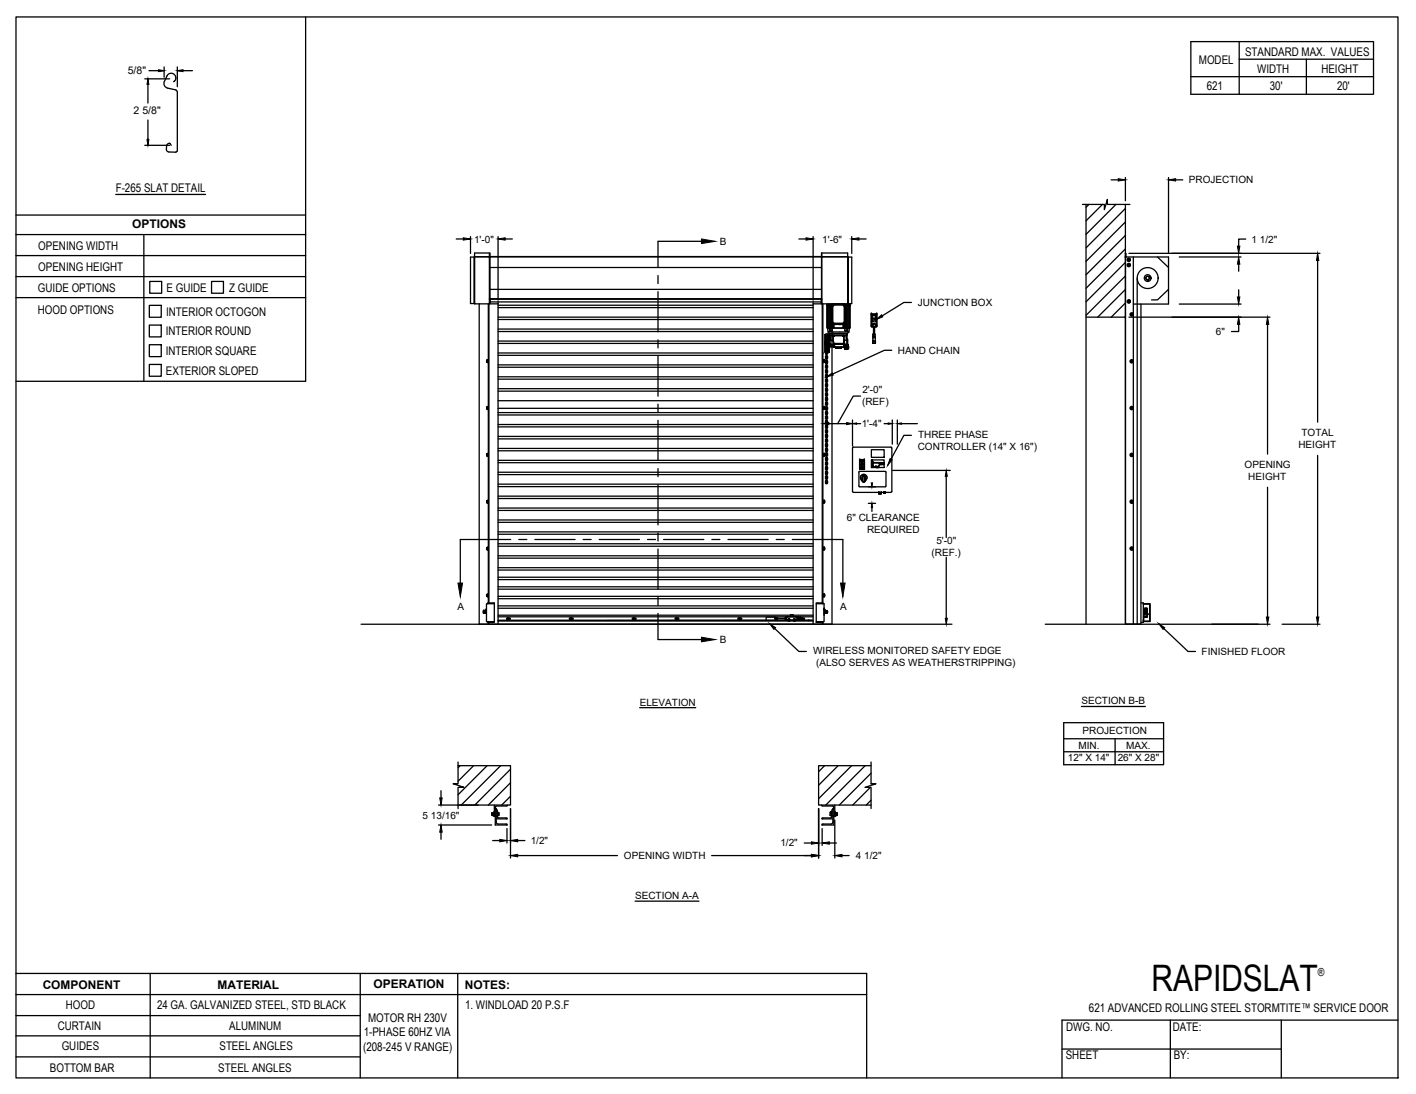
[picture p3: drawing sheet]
<svg xmlns="http://www.w3.org/2000/svg" width="279mm" height="216mm" viewBox="0 0 279 216" stroke-linecap="round" stroke-linejoin="round" font-family="sans-serif">
<!-- layer: MOTOR RH -->
<g fill="none" stroke="#000" stroke-width=".25">
<path d="M218.5 39.4h.1M93.6 50.7v9.2M93.6 50.7h68.5v8.9h-65.4M93.6 59.9l.1 .1M93.6 59.9l4.7 .1M93.6 50.7h.1M93.6 59.9v-10h3v10.1M93.6 50.7h-.8v9.2h.8M93.6 50.7h2.8M94.6 60v63.2M96.4 60v59M96.5 50.7h.1"/>
<path d="M96.5 60v59M96.6 59.1v.7M96.6 58.9h65.6M96.6 59.4h.1M96.6 59.2h.1M96.6 59.6h.1M96.7 50.7h-.3M96.7 59.1h65.4M96.7 49.9v10.1M96.7 50.6h65.4M96.7 52.8h65.4M96.7 57.1h65.4"/>
<path d="M98.3 59.6v63.6M160.4 60h1.8M160.4 59.6v63.6M162.1 59.6v.4M162.1 59.7h.1M162.1 49.9v.8h.3M162.1 59.3h.1M162.1 59.5h.1M162.1 59.2h.1M162.2 50.7v9.3h5.1M162.2 50.7v-.8h5.1l-.1 10.1M162.2 59.1v.7"/>
<path d="M162.2 50.7h.1M162.2 60v59M162.4 60v59.1M162.4 50.7h4.9M163.3 60v.2M163.6 60v.2h.2M163.8 60v.2h.3M164.2 60v63.2M164.2 60h.1M164.3 60l-.2 .2M164.3 60h2.3M164.3 60h.1"/>
<path d="M165.4 60h.1M166.1 60h.1M166.6 60l.2 .2-.1 3.6M166.7 60h.1M167.1 60v.2M167.2 50.7h-5.1M167.3 60h.1M167.3 60v.2h-.6M167.3 59.9h.1M167.3 59.9v-9.2v9.2M167.3 50.7h.8v9.2h-.8zM167.6 59.9v.3"/>
<path d="M213.6 40.3h4.3v1.1l.6-2v.9h4.4M214.3 40.3v82.9M214.9 40.3l-.6 .6M217.5 40.3l-3.2 3.3M220.2 40.3l-5.9 5.9M222 50.7l.1 .1M222 50h.1M222.1 50.7v.1M222.1 40.3v82.9M222.1 53.5h.1M222.1 50.8h.1M222.1 41.1l-7.8 7.8"/>
<path d="M222.1 43.8l-7.8 7.8M222.1 46.5l-7.8 7.7M222.1 49.1l-7.8 7.8M222.1 51.8l-7.8 7.8M222.1 54.5l-7.8 7.7M222.1 57.1l-5.5 5.5M222.1 59.8l-2.8 2.8M222.1 50v.7M222.1 50.7h.1M222.7 52.1l.2 .1zM222.7 52.5l.2-.1zM222.7 52.1l-.2 .1v.2l.2 .1"/>
<path d="M222.7 51.1l.2 .1zM222.7 51.5l.2-.1zM222.7 51.1l-.2 .1v.2l.2 .1M222.7 59.3l.2 .1zM222.7 59.7l.2-.1zM222.7 59.3l-.2 .1v.2l.2 .1M222.8 59.3l-.3 .1 .1 .3 .3-.1-.1-.3M222.8 51.1l-.3 .1 .1 .3 .3-.1-.1-.3M222.8 52.1l-.3 .1 .1 .3 .3-.1-.1-.3M222.8 59.3h.1M222.8 51.1h.1M222.9 52.2h.1"/>
<path d="M222.9 52.2v.2v-.1M222.9 52.4h.1M222.9 51.2h.1M222.9 51.2v.2v-.1M222.9 51.4h.1M222.9 59.4h.1M222.9 59.4v.2v-.1M222.9 59.6h.1M223.6 50.7v72.4M224.4 54.9v68.3M226.4 55.2l.2-.1v.2l-.2 .1zM226.8 54.8a.35 .35 0 0 0-.6-.1 .35 .35 0 0 0 .2 .5"/>
<path d="M226.8 54.9l-.2 .3a.37 .37 0 0 0 .1-.6 .37 .37 0 0 0-.6 .1 .37 .37 0 0 0 .3 .5M226.8 54.8h.1M226.8 54.8v.1M226.8 54.9h.1M228.4 50.7l2.2 2.1M230.6 57.1l-2.2 2.1h-1.2M96 71.4h.1M96.1 71.1l-.1 .3M96.1 71v.5M96.3 71.4l-.2 .1M96.3 71.1h-.2v.3M96.3 71v.1"/>
<path d="M96.3 71.4h.1M96.3 71.1v.3l-.2 .1M96.3 71.1l-.2-.1v.1M96.3 71.5h.1M96.4 71v.6M98.3 62.6h62.1M98.3 79.1h62.1M98.3 76.7h62.1M98.3 77.2h62.1M98.3 74.4h62.1M98.3 74.8h62.1M98.3 72h62.1"/>
<path d="M98.3 72.5h62.1M98.3 69.7h62.1M98.3 70.1h62.1M98.3 67.3h62.1M98.3 67.8h62.1M98.3 64.9h62.1M98.3 65.4h62.1M98.3 63.1h62.1M98.3 60.2h62.1M98.3 60.7h62.1M162.4 71h.1M162.4 71.5h.1"/>
<path d="M162.4 69.7h.1M162.4 71v.5M162.5 71.4l.2 .1h-.2zM162.5 71.1v.3M162.5 71h-.1M162.6 71h.1M162.7 71.4h.1M162.7 71.1h.1M162.7 71.1l-.1 .3M162.7 71.1l-.2-.1v.1h.1M162.7 71.1v.1M162.7 71l-.1 .5"/>
<path d="M162.8 67.5v2M162.8 67.3v.3M162.8 68v-.2v.4M162.8 66v3.5M162.8 69.5h.1M162.8 66l.1 3.4M162.8 66v1.8M162.9 69.4l-.1 .1M162.9 66.1l.1 .4M162.9 67.9l.1 .2M162.9 67l.1 .2M162.9 72.5l.1 .2"/>
<path d="M162.9 73.4l.1 .2M162.9 79.8l.2 .2 .2-.2M162.9 69.4h.1M162.9 69.5l.1 .4M162.9 71.3l.1 .5M162.9 78.6l.1 .5M163 69.3h.1M163 67.9v.1M163 67l.1 .6 .1-.6M163 72.5v.1M163 73.4v.1M163 79.8l.1 .7 .1-.7"/>
<path d="M163 71.3v.4M163 78.6v.4M163 69.6h.2M163 70.3v.4M163 69.4l.1 1v-1M163 68.5v.4M163 67.5v.4M163 66.6v.4M163 71.2v.1M163 72.1v.4M163 73.1v.3M163 74.4v-.4h.2l-.1 .4"/>
<path d="M163 74.9v.4M163 75.8v.4M163 76.7v.4M163 77.6v.4M163 78.5v.1M163 79.4v.4M163 68.4l-.1 .4 .1 .3M163 70.2l-.1 .5 .1 .2M163 69.3l-.1 .2M163 67.4l-.1 .5M163 66.5l-.1 .5M163 71.1l-.1 .2"/>
<path d="M163 72l-.1 .5M163 72.9l-.1 .5M163 73.9l-.1 .4 .1 .2M163 74.8l-.1 .4 .1 .2M163 75.7l-.1 .4 .1 .2M163 76.6l-.1 .5 .1 .2M163 77.5l-.1 .5 .1 .2M163 78.4l-.1 .2M163 79.3l-.1 .5M163 69.1h.1M163 69.1v.2M163 69.8h.1"/>
<path d="M163 67h.1M163 66.4h.1M163 71.6h.1M163 78.9h.1M163 79.8h.1M163 68.8l.2 .1-.1 .6zM163 67.9h.2l-.1 .7zM163 70.6l.2 .1-.1 .6zM163 72.5h.2l-.1 .7zM163 74.3l.2 .1-.1 .6zM163 75.2l.2 .1-.1 .6zM163 76.1l.2 .1-.1 .6z"/>
<path d="M163 77l.2 .1-.1 .6zM163 78h.2l-.1 .6zM163 66.5h.1M163 66.4l.1 .3 .1-.3M163 71.6l.1 .6 .1-.6M163 74l.1-.6 .1 .6M163 78.9l.1 .6 .1-.6M163.1 68.6v.2M163.1 66.7v.3M163.1 67.6v.3M163.1 68.4l.2 .2-.1 .5M163.1 70.2l.2 .2-.2 .5"/>
<path d="M163.1 69.3l.2 .4-.2 .2M163.1 67.4l.2 .5M163.1 66.5l.2 .5M163.1 71.1l.2 .2M163.1 72l.2 .5M163.1 72.9l.2 .5M163.1 73.9l.2 .2-.2 .4M163.1 74.8l.2 .2-.2 .4M163.1 75.7l.2 .2-.2 .4M163.1 76.6l.2 .2-.2 .5M163.1 77.5l.2 .2-.2 .5M163.1 78.4l.2 .2"/>
<path d="M163.1 79.3l.2 .5M163.1 70.3v.4M163.1 68.5v.4M163.1 67.5l.1 .4M163.1 66.6l.1 .4M163.1 71.2l.1 .1M163.1 72.1l.1 .4M163.1 73.1l.1 .3M163.1 74.9v.4M163.1 75.8v.4M163.1 76.7v.4M163.1 77.6v.4"/>
<path d="M163.1 78.5l.1 .1M163.1 79.4l.1 .4M163.2 66.5h-.1M163.2 60.3h.1M163.2 66.5h.1M163.2 69h.1M163.2 69.1h.1M163.2 67.9l-.1 .1M163.2 72.5l-.1 .1M163.2 73.4l-.1 .1M163.2 69.1v.2M163.2 71.3l-.1 .4"/>
<path d="M163.2 78.6l-.1 .4M163.3 64.8l.1 .7M163.3 67.9l-.2 .2M163.3 67l-.2 .2M163.3 72.5l-.2 .2M163.3 73.4l-.2 .2M163.3 60.2h.3M163.3 69.4h.1M163.3 66.1h.1M163.3 66.1l-.1 .4M163.3 71.3l-.2 .5M163.3 78.6l-.2 .5"/>
<path d="M163.3 60.2v4.6M163.3 68.1h.1M163.3 68.3h.1M163.3 69.2h.1M163.3 69.6h.2M163.3 60.3h.1M163.3 66.1v3.3M163.4 66.1v3.2M163.4 65.5h4.1M163.4 66.1v.2M163.4 66.1l.1 .2M163.4 66.2v1.6"/>
<path d="M163.4 67.8v1.5M163.4 68h.1M163.4 67.8h.1M163.4 65.5l.3 .3M163.4 67.6h.1M163.4 66.2v.1M163.4 69.3h.1M163.4 66.2h.1M163.4 66.6h.1M163.4 68.9h.1M163.4 68.1h.1M163.4 69.3l-.1 .1"/>
<path d="M163.4 66.2v.4M163.4 68.9v.4M163.4 66.3l-.1-.2v3.3M163.4 66.3h.1M163.4 66.3v3M163.4 69.2v.2M163.4 66.2v3M163.4 67.2v-.1v.2M163.4 68.5v.3v-.2M163.4 66.9v-.3v.3M163.4 68.8v.1M163.4 67.9v.1"/>
<path d="M163.4 68.6v.3M163.5 69.2l-.1 .2M163.5 69.2v.2h-.1M163.5 66.3h.1v2.9h-.1zM163.5 68.1v1.1M163.5 67.4l-.1-1.1 .1 2.9M163.5 65.9l.1 .4M163.5 65.9l-.7 .1M163.5 60.3v4.4M163.5 65.9l.1 .3M163.6 60.3v4.4M163.6 64.8h.5h-.3v.5h-.2z"/>
<path d="M163.6 69.2l-.1 .4M163.6 67.1h.1M163.6 68.4h.1M163.6 66.7l.1 .4M163.6 69.3l-.1 .3M163.7 68.4h.1M163.7 67.1v1.3M163.7 67.1h.1M163.7 67v1.5l.1-.3M163.7 68.5h.7M163.7 68.4l-.1 .3M163.7 65.8h3.5"/>
<path d="M163.7 65.8v.1h3.5v-.1M163.7 65.3v.1l.2-.1M163.7 68.3h.1M163.7 67.2h.1M163.7 65.3h.1M163.7 67.1l.1 .9M163.7 67.1l.7 .2-.5-.1M163.7 65.3h.3M163.8 60.3h-.6v4.4h.6M163.8 60.2v4.6h-.5M163.8 68v.2M163.8 68h.7"/>
<path d="M163.8 68.1h.1M163.8 65.9v1M163.8 68.2h.1M163.8 65.3v.1M163.8 68.1v.1M163.8 66.3h.5M163.8 60.3v4.4M163.9 68.1h.1M163.9 68l-.1 .1M163.9 68v.3M163.9 68.2l.6 .1M163.9 68.1v.1"/>
<path d="M163.9 68.2h.1M163.9 68.2v.1M163.9 68.2h-.2M163.9 68h-.1l.1 .1M163.9 68.3h.6M163.9 68v.2M163.9 68v.1M163.9 67.9l.6 .1M163.9 64.7h3.1M163.9 60.2v.1M163.9 66.2v.9h-.1M164 65.3h.1"/>
<path d="M164.1 60.3h.1M164.1 64.6h.1M164.1 60.3h-.3v4.4l.3-.1M164.1 63.8l.2 .2v.7h.1v-.7M164.1 60.2h.1M164.1 60.3v4.4l.2-.1M164.1 63.8h.1M164.1 63.9v.8M164.1 64.8l.2 .5h-.6M164.2 60.2l-.1 3.6M164.2 63.6l.1 .1zM164.2 60.1h2.5v3.8h-2.5z"/>
<path d="M164.3 66.3h.1M164.3 66.2v.1M164.3 66.3h.3M164.3 60.3l.2-.2h1.9l.2 .2M164.3 60.3v3.3l.2 .2M164.3 60.3l-.1 .1h.1M164.3 63.7l.2 .2-.1-.1M164.3 63.9l2.3 .1M164.3 60.3v.1M164.3 64.6h.1M164.4 66.3h.1M164.4 67.2l.1 .6"/>
<path d="M164.4 67.2h.1M164.4 66.3v.9M164.4 60.2l-.1 .1M164.4 60.1l.1 .1zM164.4 68.5h.1M164.5 68.5h.1M164.5 68.5h1.9M164.5 68h.1M164.5 67.8v.1M164.6 64.6h.1M164.5 68l.1 .2-.1 .1M164.5 67.9h.1"/>
<path d="M164.5 68.3l-.1 .2M164.5 60.2h1.9l.2 .2v3.2l-.2 .2h-1.9l-.2-.2v-3.2zM164.5 68.3h.1M164.5 63.9h1.9M164.5 60.1h1.9M164.5 66.3h.1M164.5 67.9v-.1h2v.1h-2M164.5 67.9a.25 .25 0 0 1 .2 .3 .25 .25 0 0 1-.2 .2v.1M164.5 67.9v.1M164.6 64v.7h1.7v-.7M164.6 66.3h-.1M164.6 64h.6"/>
<path d="M164.6 66.3h1.7M164.6 64h.1M164.6 66.2v.1M164.8 68.5l.1 .1M164.9 68.7h.1M164.9 68.7h1.1M164.9 68.7v-.2h1.1v.2M165.2 64h-.6M165.3 64h.8M165.3 64h.1M166 68.7h.1M166.1 68.5l-.1 .1"/>
<path d="M166.1 64h.1M166.3 66.3h.1M166.3 66.2v.1M166.3 66.3h.3M166.3 64.6h.2M166.3 66.3h.2M166.4 66.3h.1M166.4 68.5h.1M166.4 60.1l.1 .1M166.5 64v.7h.1v-.7M166.5 68.4l-.1 .1M166.5 67.9v.5"/>
<path d="M166.5 67.2l.1 .1v1h.3M166.5 67.3h.1M166.5 68.4h.1M166.5 67.8h.1M166.5 67.9h.1M166.5 67.8v-.5v.5M166.5 67.8l.1 .6M166.5 68.4v.2h.4M166.5 60.2l.1 .1M166.5 63.8h-.1M166.5 66.3v1.5M166.5 67.8v.8"/>
<path d="M166.5 66.3v.9M166.6 67.3v1.1M166.6 64.6l1.1 .1v-4.4h-.4v4.4M166.6 67.3h.1M166.6 68.3h.1M166.6 60.3v3.3l-.2 .2M166.6 68.2h.1M166.6 68.6l.1 .1M166.6 67.3v.6h.5M166.6 68.3v.1M166.6 60.3l.1 .1M166.6 63.6h.1l-.1 .1z"/>
<path d="M166.6 63.7l-.1 .1M166.6 63.9v.1M166.6 67.9v.1M166.6 68.2v.1M166.6 68.4h.1M166.6 66.3h-.1M166.6 66.2v.1M166.6 66.3h.5M166.6 68.2h.3M166.6 68.8h.1M166.7 68.6l.1 .2M166.7 68.7l.1-.1v.2z"/>
<path d="M166.7 68.7h.1M166.7 60.4v3.2M166.8 64.8h.5v.5h-.7zM166.8 61.4v.9M166.8 62.4v.5M166.8 60.5v.7zM166.8 63.1v.5zM166.8 68.8h.6M166.8 68.8h.1M166.8 60.3v.2M166.8 68.8h.5M166.8 63.8l-.2 .2"/>
<path d="M166.8 68.6h.1M166.8 62.2h.1M166.8 61.4v.8M166.8 64.6v.1M166.8 60.3h.3v4.4M166.8 61.2v.2M166.8 62.2v.2M166.8 62.8v.4M166.8 63.5v1.2M166.8 68.6h.3M166.9 68.8h.1M166.9 68v.4z"/>
<path d="M166.9 68.4v.3M166.9 68.4l.1 .2M166.9 68.8h.1h-.1M166.9 68.8h.2zM166.9 65.3h.1M166.9 68h.1M166.9 68.8h.2h-.2M166.9 65.3h.3M167 66.2l-.1 .1M167 68.8h.1M167 68.8h-.1M167 68v.3"/>
<path d="M167 68.3v.3M167 66.3v.8M167 68v.2M167 68.6h.1M167 68.3l.1 .2M167 68.2l-.1 .2M167 60.2v.1M167 68.2h.1M167 68.5v.1M167 68.5h.1M167 60.3v4.4M167.1 68.5l-.1 .1"/>
<path d="M167.1 68.5v.1M167.1 68.6h.1M167.1 68.8h.1M167.1 68.8h-.1h.1M167.1 68.8h-.2M167.1 67l-.1-.8h-3.1l-.2 .9M167.1 67l-.1 .1-.5 .1M167.1 67h.1M167.1 68.5h.1M167.1 64.8v.6M167.1 67h.2v1.3M167.1 68.6v-.4v.5"/>
<path d="M167.1 68.2l.1-.2v.3M167.1 67v1M167.1 68h-.5v.2M167.1 65.9v.2M167.1 66h.1M167.1 68.6v.1M167.1 66v.1M167.1 68.8h.2h-.2M167.1 68.8h.1h-.1M167.1 68.8h.2zM167.1 65.9v1.1M167.1 66.1h.1"/>
<path d="M167.1 68.8h.2M167.1 60.2v4.6h.5M167.1 60.3h.6M167.2 68.8h.1M167.2 65.3h.1M167.2 65.3v.1l-.2-.1M167.2 67l.1 1M167.2 68.3v.4M167.2 68.3v.1M167.3 68.6l-.2 .1M167.3 68.2l.1 .1zM167.3 68.6h.1"/>
<path d="M167.3 68.1h.1M167.3 68.6v.2l.1-.1-.1-.1M167.3 68.4l.1 .1zM167.3 68.4l.1 .3M167.3 68.4h.1M167.3 68.8h.1M167.3 68.8h-.2M167.3 68.3v.3M167.3 68.5v.1M167.3 68.3h.1M167.3 68.3v.1M167.3 68.2h.1"/>
<path d="M167.3 60.2h.3M167.3 68.2v.1M167.3 68.4h-.2M167.3 68.1v.1M167.4 68.2h.1M167.4 68.7l-.6 .1M167.4 68.4h.1M167.4 68.4l.1 .1-.1 .2M167.4 60.3v4.4M167.4 68.7h.1M167.5 65.5l-.3 .3M167.6 60.2v4.6l-.1 .7"/>
<path d="M167.6 60.2h.1M167.6 60.3h.1M167.7 60.3h.1M171.9 64.4l.3 .1M171.9 62h.1M171.9 62v2.5M171.9 62h1.1M171.9 64.3h.1M171.9 64.3h.3M172 64.3v.2M172 64.4h.1M172.1 63.4h.1"/>
<path d="M172.1 63.3h.1M172.1 62.8h.1M172.1 62.2h.1M172.1 62.3h.1M172.1 64.3v.2M172.2 67.4h.5M172.2 67.4h.1M172.2 64.5h.1M172.2 64.3v.2h.5M172.2 64h.1M172.2 64h.5M172.2 67.7h.1"/>
<path d="M172.2 64v.3M172.2 67.4v.3M172.2 66.4v.2M172.2 67.7h.5M172.2 67.3h.5M172.2 67.3h.1M172.2 66.4h.5M172.2 66.4h.1M172.2 66.7h.5M172.2 66.7h.1M172.2 67.3v.1M172.2 66.7v.6"/>
<path d="M172.3 66.1l-.1 .3M172.3 66.1h.4M172.3 66.1h.1M172.3 66.1h.4v.3M172.3 64.5h.1M172.4 64.5v1.6M172.4 63.8l-.2 .2M172.4 63.8h.2M172.5 63.8l.2 .2M172.6 64.5v1.6M172.6 64.5h-.3M172.7 66.1h.1"/>
<path d="M172.7 66.4v.2M172.7 66.7v.6M172.7 67.7h.1M172.7 67.3v.4h-.5M172.7 64v.3h.3M172.7 62.2h.1M172.7 64.3v.2M172.7 62.2v.1M172.7 62.2l.1 .1zM172.8 63.4h.1M172.8 63.3h.1M172.8 62.8h.1"/>
<path d="M172.8 62.2h.1M172.8 62.3h.1M172.8 64.3v.2M172.8 64.4h.1M172.9 64.3v.2M173 62h.1M173 64.3h.1M173 64.4l-.3 .1M173 62v2.5M214.3 62.6h7.8M222.1 62.4l-.2 .2M223.3 71.1l.2 .1z"/>
<path d="M223.3 71.5l.2-.1zM223.3 71.1l-.2 .1v.2l.2 .1M223.5 71.2v.2v-.1M223.6 60h6.9M225.1 60v63.1h-3v-72.4h8.5v9.3M96 99.1h.1M96 89.9h.1M96 80.6h.1M96.1 80.4l-.1 .2M96.1 89.6l-.1 .3M96.1 98.9l-.1 .2M96.1 98.9l.2-.1v.4"/>
<path d="M96.1 80.4l.2-.1v.4M96.1 80.3v.4M96.1 89.5v.5M96.1 98.8v.4M96.3 99.1l-.2 .1M96.3 98.9h-.2v.2M96.3 89.9l-.2 .1M96.3 89.6h-.2v.3M96.3 80.6l-.2 .1M96.3 80.4h-.2v.2M96.3 98.8h.1M96.3 89.5v.1"/>
<path d="M96.3 80.3h.1M96.3 99.1h.1M96.3 99.2h-.2M96.3 89.9h.1M96.3 89.6v.4h-.2M96.3 89.6l-.2-.1v.1M96.3 80.6h.1M96.3 80.7h-.2M96.3 99.2h.1M96.3 90h.1M96.3 80.7h.1M96.4 98.7v.6"/>
<path d="M96.4 80.2v.6M96.4 89.5v.6M98.3 97.9h62.1M98.3 98.4h62.1M98.3 95.5h62.1M98.3 96h62.1M98.3 93.2h62.1M98.3 93.7h62.1M98.3 90.8h62.1M98.3 91.3h62.1M98.3 88.5h62.1M98.3 89h62.1"/>
<path d="M98.3 86.1h62.1M98.3 86.6h62.1M98.3 83.8h62.1M98.3 84.2h62.1M98.3 81.4h62.1M98.3 81.9h62.1M98.3 80.6h62.1M162.4 98.7h.1M162.4 80.2h.1M162.4 89.5h.1M162.4 90h.1M162.4 98.7v.6"/>
<path d="M162.4 80.2v.6M162.4 99.2l.1 .1M162.4 80.7l.1 .1M162.4 89.5v.5M162.5 98.9h.1v.2h-.1zM162.5 98.9v-.2h.1v.2M162.5 99.1v.2M162.5 80.6l.2 .1-.2 .1zM162.5 80.2l.2 .1-.2 .1zM162.5 80.4v.2M162.5 89.6v.3M162.5 98.7l-.1 .1"/>
<path d="M162.5 80.2l-.1 .1M162.5 89.5h-.1M162.6 99.1v.2h-.1M162.6 80.4v.2M162.6 89.6h-.1v-.1l.2 .1v.4M162.6 89.9h-.1v.1M162.6 98.7v.6M162.6 80.2v.6M162.6 89.5l.1 .5M162.7 89.9h.1M162.7 89.6h.1M162.7 99.1h.1"/>
<path d="M162.7 98.9h.1M162.7 80.6h.1M162.7 80.4h.1M162.7 90h-.2M162.7 89.6v.1M162.7 90h-.1M162.9 80.7l.1 .2M162.9 87.1l.1 .2M162.9 88.9l.1 .2M162.9 90.7l.1 .2M162.9 91.6l.1 .2M162.9 87.7l.1 .5"/>
<path d="M163 80.7v.1M163 87.1v.1M163 88.9v.1M163 90.7v.1M163 91.6v.1M163 87.7l.1 .9 .1-.9M163 80.4v.3M163 81.7v-.4h.2l-.1 .4M163 82.2v.4M163 83.1v.4M163 84v.4M163 84.9v.4"/>
<path d="M163 85.8l.1 1v-1M163 86.7v.4M163 87.6v.1M163 88.6v.3M163 89.9v-.4h.2l-.1 .4M163 90.4v.3M163 91.3v.3M163 92.2v.4M163 93.1v.4M163 94v.4M163 94.9l.1 .5v-.5M163 80.3l-.1 .4"/>
<path d="M163 81.2l-.1 .4 .1 .2M163 82.1l-.1 .4 .1 .2M163 83l-.1 .4 .1 .2M163 83.9l-.1 .4 .1 .2M163 84.8l-.1 .4 .1 .2M163 85.7l-.1 .5 .2 .2 .2-.2v-.3l-.2-.2M163 86.6l-.1 .5M163 87.5l-.1 .2M163 88.4l-.1 .5M163 89.4l-.1 .4 .1 .2M163 90.3l-.1 .4M163 91.2l-.1 .4"/>
<path d="M163 92.1l-.1 .4 .2 .2 .2-.2v-.2l-.2-.2M163 93l-.1 .5 .1 .2M163 93.9l-.1 .5 .1 .2M163 94.8l-.1 .5 .2 .2 .2-.2v-.3l-.2-.2M163 86.2h.1M163 88h.1M163 91.3h.1M163 90.7h.1M163 93.1h.1M163 92.6h.1M163 81.6l.2 .1-.1 .6zM163 82.5l.2 .1-.1 .6z"/>
<path d="M163 83.4l.2 .1-.1 .6zM163 84.3l.2 .1-.1 .6zM163 85.2l.2 .1-.1 .6zM163 87.1h.2l-.1 .6zM163 89.8l.2 .1-.1 .6zM163 91.6l.2 .1-.1 .6zM163 93.4l.2 .1-.1 .6zM163 94.4h.2l-.1 .6zM163 81.3l.1-.6 .1 .6M163 89.5l.1-.6 .1 .6M163 90.7v.6M163 92.6v.6"/>
<path d="M163.1 82.7h.1M163.1 80.3l.2 .4M163.1 81.2l.2 .2-.2 .4M163.1 82.1l.2 .2-.2 .4M163.1 83l.2 .2-.2 .4M163.1 83.9l.2 .2-.2 .4M163.1 84.8l.2 .2-.2 .4M163.1 86.6l.2 .5M163.1 87.5l.2 .2M163.1 88.4l.2 .5M163.1 89.4l.2 .2-.2 .4M163.1 90.3l.2 .4"/>
<path d="M163.1 91.2l.2 .4M163.1 93l.2 .2-.2 .5M163.1 93.9l.2 .2-.2 .5M163.1 80.4l.1 .3M163.1 82.2v.4M163.1 83.1v.4M163.1 84v.4M163.1 84.9v.4M163.1 86.7l.1 .4M163.1 87.6l.1 .1M163.1 88.6l.1 .3M163.1 90.4l.1 .3"/>
<path d="M163.1 91.3l.1 .3M163.1 92.2v.4M163.1 93.1v.4M163.1 94v.4M163.2 90.7v.6M163.2 92.6v.6M163.2 80.7l-.1 .1M163.2 87.1l-.1 .1M163.2 88.9l-.1 .1M163.2 90.7l-.1 .1M163.2 91.6l-.1 .1M163.3 80.7l-.2 .2"/>
<path d="M163.3 87.1l-.2 .2M163.3 88.9l-.2 .2M163.3 90.7l-.2 .2M163.3 91.6l-.2 .2M163.3 87.7l-.2 .5M169.5 93.2l.1-.2 5.2 .1v2.8M169.5 95.9l.1 .2M169.5 93.2v2.7M169.6 90.7h1M169.6 90.7v1.9h.9l.1-1.9M169.6 96.1h5.1M169.6 90.7v1.9"/>
<path d="M169.7 92.6h.1M169.7 90.7h.1M170 92.3h.1M170 91.7h.1M170 92.2h.1M170 91.1h.1M170 91h.1M170 91.6v.1M170 92.2l.1 .1M170.1 91.1h.1M170.1 91h.1M170.1 91.7h.1"/>
<path d="M170.1 92.3h.1M170.1 94.8l.3 .4M170.1 94.4v.4M170.1 94.4h.1M170.1 94.8a.65 .65 0 0 1-.2-.9 .65 .65 0 0 1 1 0 .65 .65 0 0 1-.2 .9M170.1 94.8l.3 .3M170.2 91.7h.1M170.2 91.1h.1M170.2 91h.1M170.2 92.3h.1M170.2 92.3h-.1M170.2 91v.1"/>
<path d="M170.2 92.2v.1M170.2 91.6v.1M170.2 91.6h.1M170.3 94h.1M170.3 94h.3v1h-.3zM170.3 93.9v.1M170.3 94l-.2 .4M170.3 93.8h.3M170.3 94h.3M170.3 94l-.1 .4M170.3 94h.2M170.4 95.1v.1"/>
<path d="M170.5 90.7h.1M170.5 92.6h.1M170.5 90.7v1.9M170.6 94l.2 .4M170.6 94l.1 .4M170.6 94h-.1M170.6 93.9v.1M170.7 94.8l-.3 .3M170.7 94.4l.1 .4M170.7 94.4h.1M170.8 94.8l-.4 .4M170.8 94.4v.4"/>
<path d="M171.9 88.8h2.6v1.5h-2.6zM171.9 90.8h2.6v1.5h-2.6zM172 90.8v1.5M172 92h.1M172.1 92h.1M172.1 91.3h2.4M172.1 90.8l-.1 1.5M172.2 91.1h-.2M172.2 92h-.2M172.2 91.1h.1M172.2 92h.1M172.2 91.1h-.1"/>
<path d="M172.2 92l-.1 .1M172.3 91.4h1.2l-.1 .8h-1.1zM172.3 92.2h.1M172.4 92.2h.1M172.8 92.2h.1M172.9 92.2h.1M172.9 92.3h.1M172.9 92.3h.5M172.9 92.2h.4h-.4M173 92.3h.1M173.1 92.2h.1M173.1 92.2v.1"/>
<path d="M173.2 92.3h.1M173.2 92.2v.1M173.3 92.2h.1M173.4 92.3h.1M173.4 97.4h.1M173.4 97.3h.1M173.4 97.4h.5M173.4 97.2v.3h.5v-.3M173.4 97.3h.5M173.9 97.4h.1M173.9 97.3h.1M173.9 97.4h-.5h.5"/>
<path d="M173.9 97.3h-.5h.5M173.9 91.6l.2 .1zM174.4 97.3h.1M174.4 97.3h.2M174.4 97.2v.2h.2v-.2M174.4 91.4h.1M174.5 91.4h-.3h.3M174.6 97.3h.1M174.6 97.3h-.2h.2M174.8 95.9l-.1 .2M175.8 88.2l.2 .2v8.6l-.2 .2M175.8 88.2l-7.5 .1-.1 8.7 .2 .2h7.4"/>
<path d="M223.3 89.6l.2 .1zM223.3 90l.2-.1zM223.3 89.6l-.2 .1v.2l.2 .1M223.3 98.8l.2 .1zM223.3 99.3l.2-.2zM223.3 98.8l-.2 .1v.2l.2 .2M223.3 80.3l.2 .1zM223.3 80.8l.2-.1zM223.3 80.3l-.2 .1v.3l.2 .1M223.5 89.7v.2v-.1M223.5 98.9v.2v-.1M223.5 80.4v.3v-.2"/>
<path d="M96 117.6h.1M96 108.4h.1M96.1 117.4l-.1 .2M96.1 108.1l-.1 .3M96.1 117.4l.2-.1v.4M96.1 117.3v.4M96.1 108v.5M96.2 119.1v-.1h1.3v3.8h-1.3v-.1M96.3 117.6l-.2 .1M96.3 117.4h-.2v.2M96.3 108.4l-.2 .1M96.3 108.1h-.2v.3"/>
<path d="M96.3 117.3h.1M96.3 108v.1M96.3 117.6h.1M96.3 117.7h-.2M96.3 108.4h.1M96.3 108.1v.4h-.2M96.3 108.1l-.2-.1v.1M96.3 117.7h.1M96.3 108.5h.1M96.4 108v.6M96.4 117.2v.6M97.5 119.1h-1.5v3.6h1.5"/>
<path d="M98.3 119.6h62.1M98.3 117.7h62.1M98.3 118.2h62.1M98.3 115.8h62.1M98.3 116.3h62.1M98.3 113.9h62.1M98.3 114.4h62.1M98.3 112h62.1M98.3 112.5h62.1M98.3 109.7h62.1M98.3 110.2h62.1M98.3 107.3h62.1"/>
<path d="M98.3 107.8h62.1M98.3 105h62.1M98.3 105.4h62.1M98.3 102.6h62.1M98.3 103.1h62.1M98.3 100.3h62.1M98.3 100.7h62.1M161.1 119.1h1.5v3.6h-1.5M162.3 119.1v-.1h-1.2v3.8h1.2v-.1M162.4 108h.1M162.4 108.5h.1M162.4 117.2h.1"/>
<path d="M162.4 117.2v.6M162.4 117.7l.1 .1M162.4 108v.5M162.5 117.6l.2 .1-.2 .1zM162.5 117.4v.2M162.5 108l.2 .1h-.2zM162.5 108.1v.3M162.5 117.2l-.1 .1M162.5 108h-.1M162.6 108.1l.1 .4M162.6 108.4h-.1v.1M162.6 117.2l.1 .1"/>
<path d="M162.6 108l.1 .5M162.7 117.6h.1M162.7 117.4h.1M162.7 108.4h.1M162.7 108.1h.1M162.7 117.3l-.1 .3M162.7 117.3l-.2-.1v.2h.1M162.7 108.5h-.2M162.7 108.1v.1M162.7 117.3l-.1 .5M162.7 108.5h-.1M223.3 108l.2 .2z"/>
<path d="M223.3 108.5l.2-.1zM223.3 108l-.2 .2v.2l.2 .1M223.5 108.2v.2v-.1M225.1 119h.5v3.8h-.5M225.6 119.1h1.3v3.6h-1.3M225.6 119.2h1.2v3.4h-1.2M71.2 123.2h116.6M95.4 120.5v.5M95.4 121h.1M95.4 120.5h.1M95.4 120.8h.3M95.5 120.5h.1"/>
<path d="M95.5 120.5l-.1 .5M95.5 120.5h.2v.5h-.3M95.7 120.6h.1M95.7 120.9h.1M95.7 120.7v.2M95.7 120.6v.3M95.7 120.8v.1M95.8 120.6l-.1 .2M95.8 120.9h.1M95.8 120.6v.3M95.8 120.6l-.1 .3M95.8 120.6v.2"/>
<path d="M95.8 120.8v.1M95.8 120.6h.1M95.8 120.8h.1M95.9 121h.1M95.9 120.5l.1 .1M95.9 120.4v.6h-.1v-.5l.1 .1M95.9 120.4h.1M96 120.2v.8M96.4 122.8v.4M96.5 122.8v.4M98.3 121.7h62.1M98.3 122.5h62.1"/>
<path d="M98.3 121.4h62.1M98.3 120h62.1M100.1 122.2h.1M100.1 122l-.2 .1 .2 .1M100.2 122l.2 .1v.2l-.3-.2zM100.4 122l.3 .1-.2 .1M112.5 122.2h.1M112.5 122l-.2 .1 .1 .1M112.6 122h.2v.3h-.2zM112.8 122l.3 .1-.2 .1M124.9 122l-.2 .1 .2 .1M125 122h.2v.3l-.3-.2z"/>
<path d="M125.2 122l.3 .1-.2 .1M133.4 122l-.2 .1 .1 .1M133.4 122h.2v.3l-.2-.2zM133.7 122h.2M133.7 122.2h.2M133.8 122l.2 .1-.2 .1M145.7 122.2h.1M145.8 122l-.2 .1 .1 .1M145.8 122h.2v.3l-.2-.2zM146.1 122l.3 .1-.3 .1M151.2 122.4v-.6h1.8v.6M153 122.2h.1"/>
<path d="M153 121.9h.1M153 122h.1M153 122.1h.1M153 121.9v.3M153 121.9l.1 .1M153.1 122h.1M153.1 122.1h.1M153.1 122h.2M153.1 122.1h.2M153.1 122v.2M153.2 122v.2M153.3 122.1h.1"/>
<path d="M153.3 122h.1M153.3 122v.2M153.4 122h1.6M153.4 122.1h1.6M153.4 122v.1M153.4 122.1l-.3 .1v-.3l-.1 .3M155 122.3h.1M155 122.2h.1M155 121.9h.1M155 121.9v.3M155 121.8v.5M155 121.8h.3"/>
<path d="M155 122.3h.3M155.2 121.9l.3-.2a.33 .33 0 0 0-.3 .3 .33 .33 0 0 0 .3 .4 .33 .33 0 0 1-.3-.2 .33 .33 0 0 1 0-.3zM155.5 121.7h1.5M155.6 122.5h.1M155.6 122.2h.1M155.6 122.6h.2M155.6 122.2h.2M155.7 122.2l.1 .1M155.7 122.5h.1M155.8 122.5h.1M155.8 122.3l-.2-.1 .1 .2M155.8 122.2h.1"/>
<path d="M155.8 122.5h-.2l.1 .1M155.8 122.3l-.3 .1M155.8 122.3v.1M155.8 122.6h.1M156 121.3l-.1 .4M156 121.3h.1M156 121.3h.4M156.4 121.3l.1 .4M156.6 122.5h.1M156.6 122.2h.1M156.6 122.6h.3M156.6 122.2h.3"/>
<path d="M156.7 122.3v.1M156.8 122.2l-.2 .1h.3M156.8 122.3h.1M156.8 122.5h.1M156.9 122.5h.1M156.9 122.2h.1M156.9 122.5h-.3l.2 .1M156.9 122.3v.1M156.9 122.6h.1M156.9 122.3l-.3 .1M156.9 121.7a.33 .33 0 0 1 .4 .3 .33 .33 0 0 1-.4 .4 .33 .33 0 0 0 .4-.4 .33 .33 0 0 0-.4-.3zM157.2 121.8h.3"/>
<path d="M157.2 122.3h.3M157.5 122.3h-.1M157.5 121.9h.1M157.5 121.8h.1v.5h-.1zM157.5 121.8v.5M157.5 122h.1M157.6 121.9h.1M157.6 121.9v.3M157.7 122l-.1 .2M157.7 121.9l-.1 .1M157.7 122.2h.1M157.7 121.9v.3"/>
<path d="M157.7 122v.2M157.7 121.9v.1M157.7 121.9h.1M157.8 122h.2M158 121.9l-.2-.1v.5h.2l.1-.4M158.1 121.9l-.2-.1 .1 .5M158.1 122h.1M158.1 122.2h.1M158.1 122l-.1 .1 .1 .1M158.2 122l.3 .1-.1 .2-.2-.2zM158.5 122l.3 .1-.3 .1M159.6 122.3v.2"/>
<path d="M160.4 122.4h-62.1M162.2 122.8v.4M162.4 122.7v.5M162.6 120.7v-.5h.1v.8h-.1M162.6 120.9v.5M162.6 120.2h.1M162.6 120.4h.1M162.6 120.1v.1M162.6 121.4h.1M162.6 120.2v.2M162.7 120.5l-.1 .1M162.7 120.6h.1"/>
<path d="M162.7 121h.1M162.7 120.4l.1 .1M162.8 120.5h.1v.5h-.1zM162.8 120.8h.1M162.9 120.6h.1M162.9 120.8v.1M162.9 120.6v.2M162.9 120.6v.1M162.9 120.9h.1M162.9 120.6v.3M162.9 120.7v.2M162.9 120.7v.1"/>
<path d="M163 120.5h.2v.5h-.2zM163 120.8h.2M163.2 121h.1M163.2 120.5v.1M163.2 120.5l.1 .1-.1 .4M206.2 123.2h42M225.6 122.5h.1M225.6 121.7h.8M225.7 121.9l-.1 .6M225.8 121.8l-.1 .1M225.8 120.8v.6h.6M225.8 121.2v.1"/>
<path d="M225.8 120.2h.6M225.9 120.8v.1M225.9 120.1l-.1 .3M225.9 120.8l.1 .2M225.9 120.9v.5M225.9 121.1h.4v.3M225.9 120.2v.5M226 120.1h.3M226 120.5l-.2 .2v-.6h.6v.6M226 121h.1M226 121h.2M226 120.5v-.3h.3v.5"/>
<path d="M226 120.5h.1M226.1 120.9h.1M226.2 120.2v.3M226.2 120.5h.1M226.2 121h-.2M226.3 120.5l-.3 .1M226.3 120.5l.1 .3M226.3 120.5l-.1 .1M226.3 120.9v.2M226.3 120.8v.1M226.3 121.7h-.5M226.3 121.7h.1"/>
<path d="M226.3 120.1v.3h-.4v.2M226.4 120.5v1.2M226.4 120.8v1M226.4 120.4l-.1 .2M226.4 121.7l-.6 .1M226.4 121.7h-.1M226.4 120.8l-.1 .2M226.4 121.2h.1M226.4 121.3h.1M226.4 121.2v.1M226.5 121.3h.1M89.9 154.7l-.1 .1"/>
<path d="M90.4 151.1h10.3v7.8h-10.3M90.4 150.4v4.3h-1l2.1 .7h-1.1v4.2M90.8 151.1l-.4 .4M93.5 151.1l-3.1 3.1M96.1 151.1l-5.7 5.7M97.5 158.9v2.2M97.7 159.6l.2 .2M97.7 159.6h.1M97.9 159.7l.2 .2M97.9 159.7h.1M97.9 159.7v2.6l.3 .3M98 159l-.3 .3v3.5h2.3"/>
<path d="M98 159.1h2M98.1 159.9v1.3M98.8 151.1l-7.8 7.8M100.2 158.9l-.2 .1M100.7 151.8l-7 7.1M100.7 154.5l-4.3 4.4M100.7 157.1l-1.7 1.8M162.1 158.9l.2 .1M162.3 159.1h2M162.7 151.1l-1.2 1.2M164.2 159l.3 .3v3.5h-2.3M164.3 159.7l-.2 .2v1.3"/>
<path d="M164.3 159.7h.1M164.3 159.7v2.6l-.3 .3M164.5 159.6l-.2 .2M164.5 159.6h.1M164.7 158.9v2.2M165.4 151.1l-3.9 3.9M168 151.1l-6.5 6.5M170.7 151.1l-7.8 7.8M171.7 155.4l-3.4 3.5M171.9 151.1h-10.4v7.8h10.4M171.9 150.4v4.3h.9l-2.1 .7h1.2v4.2M171.9 152.6l-6.3 6.3"/>
<path d="M171.9 157.9l-1 1M172.5 154.7l-.2 .2M97.1 160.8h.1M97.1 160.5h.1M97.1 160.5v.3M97.1 160.4v.6h.4M97.1 160.4h.4M97.2 160.7v.2M97.2 160.4v.2M97.2 160.7h.2v.2M97.4 160.4v.2M97.5 160.2v.9"/>
<path d="M97.7 160.9l-.2 .2M97.7 161.1h.1M97.9 161.6h2.1M98.1 161.2l.2 .2M98.1 160.4h.3v.6h-.3M98.1 160.2l.1 .2M98.2 161l-.1 .1M98.2 160.3v.2l-.1 .1M98.2 160.9h.1M98.2 160.4v.5M98.2 160.9v.1M98.3 162.6h1.5l.2 .2"/>
<path d="M98.3 161.4h1.5l.2 .2M98.4 160.3v.3h-.2l-.1 .3M98.4 160.9h.1M98.4 160.6v.3h-.2M100 161.6h.1M100 162.8h.1M162.2 161.6h.1M162.2 162.8h.1M162.2 161.6h2.1M163.8 160.9l.1 .1M163.9 160.6v.3h.1M163.9 160.4h.1"/>
<path d="M163.9 161h.1M163.9 160.4h.2M163.9 161h.2M163.9 160.4l-.1 .5M163.9 160.9h-.1M163.9 160.3v.3h.1l.1 .3M164 162.6h-1.6l-.2 .2M164 160.4v.5M164 160.9v.1M164 160.4h.1M164 161h.1M164 160.9h.1"/>
<path d="M164 160.3v.3h.1M164.1 161v.1M164.1 160.2v.2M164.1 161.2l-.2 .2h-1.5l-.2 .2M164.5 161.1h.1M164.5 160.9l.2 .2M164.7 160.2v.9M164.8 160.6v-.2h.3v.6h-.3M164.8 160.9v-.2h.3v.2M165.1 160.4v.2M165.1 160.8h.1M165.1 160.5h.1"/>
<path d="M165.2 160.5h.1M165.2 160.5v.3M165.2 160.8h.1"/>
<circle cx="222.7" cy="51.3" r=".33"/>
<circle cx="222.7" cy="52.3" r=".33"/>
<circle cx="222.7" cy="59.5" r=".33"/>
<circle cx="222.7" cy="51.3" r=".2"/>
<circle cx="222.7" cy="59.5" r=".2"/>
<circle cx="222.7" cy="52.3" r=".2"/>
<circle cx="222.7" cy="52.3" r=".12"/>
<circle cx="222.7" cy="59.5" r=".12"/>
<circle cx="222.7" cy="51.3" r=".12"/>
<circle cx="222.7" cy="51.3" r=".14"/>
<circle cx="222.7" cy="59.5" r=".14"/>
<circle cx="222.7" cy="52.3" r=".14"/>
<circle cx="226.5" cy="54.9" r="2.06"/>
<circle cx="226.5" cy="54.9" r=".67"/>
<circle cx="172.1" cy="62.2" r=".12"/>
<circle cx="172.1" cy="62.8" r=".12"/>
<circle cx="172.1" cy="62.2" r=".07"/>
<circle cx="172.1" cy="62.8" r=".07"/>
<circle cx="172.1" cy="62.8" r=".14"/>
<circle cx="172.1" cy="62.2" r=".14"/>
<circle cx="172.1" cy="63.4" r=".12"/>
<circle cx="172.1" cy="63.4" r=".07"/>
<circle cx="172.1" cy="63.4" r=".14"/>
<circle cx="172.5" cy="62.2" r=".07"/>
<circle cx="172.5" cy="62.9" r=".07"/>
<circle cx="172.5" cy="62.9" r=".05"/>
<circle cx="172.5" cy="62.2" r=".05"/>
<circle cx="172.8" cy="62.8" r=".12"/>
<circle cx="172.8" cy="63.4" r=".12"/>
<circle cx="172.8" cy="62.2" r=".12"/>
<circle cx="172.8" cy="62.8" r=".07"/>
<circle cx="172.8" cy="63.4" r=".07"/>
<circle cx="172.8" cy="63.4" r=".14"/>
<circle cx="172.8" cy="62.2" r=".14"/>
<circle cx="172.8" cy="62.8" r=".14"/>
<circle cx="223.3" cy="62.1" r=".33"/>
<circle cx="223.3" cy="71.3" r=".33"/>
<circle cx="223.3" cy="62.1" r=".2"/>
<circle cx="223.3" cy="71.3" r=".2"/>
<circle cx="223.3" cy="71.3" r=".12"/>
<circle cx="223.3" cy="62.1" r=".14"/>
<circle cx="223.3" cy="62.1" r=".19"/>
<circle cx="170.1" cy="91.7" r=".29"/>
<circle cx="170.1" cy="92.3" r=".29"/>
<circle cx="170.1" cy="91" r=".29"/>
<circle cx="170.1" cy="91" r=".22"/>
<circle cx="170.1" cy="91.7" r=".22"/>
<circle cx="170.1" cy="92.3" r=".22"/>
<circle cx="172.1" cy="92" r=".07"/>
<circle cx="172.1" cy="91.1" r=".07"/>
<circle cx="173.7" cy="91.6" r=".1"/>
<circle cx="173.7" cy="91.6" r=".09"/>
<circle cx="174" cy="91.6" r=".1"/>
<circle cx="174.3" cy="91.6" r=".1"/>
<circle cx="174.3" cy="91.6" r=".09"/>
<circle cx="223.3" cy="80.5" r=".33"/>
<circle cx="223.3" cy="89.8" r=".33"/>
<circle cx="223.3" cy="99" r=".33"/>
<circle cx="223.3" cy="99" r=".2"/>
<circle cx="223.3" cy="80.5" r=".2"/>
<circle cx="223.3" cy="89.8" r=".2"/>
<circle cx="223.3" cy="99" r=".12"/>
<circle cx="223.3" cy="80.5" r=".12"/>
<circle cx="223.3" cy="89.8" r=".12"/>
<circle cx="223.3" cy="108.3" r=".33"/>
<circle cx="223.3" cy="108.3" r=".2"/>
<circle cx="223.3" cy="108.3" r=".12"/>
<circle cx="100.3" cy="122.1" r=".2"/>
<circle cx="100.3" cy="122.1" r=".14"/>
<circle cx="100.3" cy="122.1" r=".1"/>
<circle cx="112.7" cy="122.1" r=".2"/>
<circle cx="112.7" cy="122.1" r=".14"/>
<circle cx="112.7" cy="122.1" r=".1"/>
<circle cx="125.1" cy="122.1" r=".2"/>
<circle cx="125.1" cy="122.1" r=".14"/>
<circle cx="125.1" cy="122.1" r=".1"/>
<circle cx="133.5" cy="122.1" r=".2"/>
<circle cx="133.5" cy="122.1" r=".14"/>
<circle cx="133.5" cy="122.1" r=".1"/>
<circle cx="145.9" cy="122.1" r=".2"/>
<circle cx="145.9" cy="122.1" r=".14"/>
<circle cx="145.9" cy="122.1" r=".1"/>
<circle cx="158.3" cy="122.1" r=".2"/>
<circle cx="158.3" cy="122.1" r=".14"/>
<circle cx="158.3" cy="122.1" r=".1"/>
<circle cx="226.1" cy="120.8" r=".12"/>
<circle cx="226.1" cy="120.8" r=".1"/>
<circle cx="226.1" cy="120.8" r=".24"/>
</g>
<!-- layer: ANNOTATIONS -->
<g fill="none" stroke="#000" stroke-width=".25">
<path d="M28.6 15.6h4.9M29.2 15.6v4.7M29.4 13.9h3M32.4 13.2v2M35 13.2v3.9M35 13.9h3M28.6 28.7h4.9M29.2 23.7v5M219.2 35.5h1.4M222.1 35v4.6M230.6 35v15M232 35.5h1.4"/>
<path d="M90 47.2h1.4M92.8 46.7v3.3M98.3 46.7v12.5M99.7 47.2h1.4M157.6 47.2h1.4M160.4 46.7v12.5M168.1 46.7v3.3M169.5 47.2h1.4M179.8 59.7h-1.4l-4.3 2.6M222.8 50h37.7M232.7 50.7h12.2M244.4 52.1v1.4"/>
<path d="M244.4 57.2v1.4M245.8 47.2h-1.4v1.4M260 51.4v31.9M169.8 78.2h-1.4l-3.1 5.4M176 69.1h-1.5l-10.2 4.7M222.8 62.6h27.8M232.7 60h12.2M244.4 64v1.4h-1.4M250.1 64v25.6M163.6 83.6h3.4M168.2 82.9v5.1M169 83.6h.8"/>
<path d="M171.3 99.3h1.5M171.3 96.1h1.5M174.5 83.6h.8M176.1 82.9v4.8M176.1 92.8h11.4M177.1 82.9v4.8M177.9 83.6h3.1M179.8 85.9h-1.4l-2.6 4.7M186.7 94v12.1M250.1 96.2v25.6M260 89.9v31.9M172 100.1v.8"/>
<path d="M186.7 110v12M126.2 139.7h11.1M152.9 124l4.7 4.6h1.5M213.4 139.4h12.6M229.6 124l4.8 4.6h1.5M239.1 123.2h11.5M253 123.2h7.5M86.5 158.9h7.9M87 156v1.5M100.7 159.6v9.7M161.5 159.6v9.7M209.9 142.6h19.7v8.3h-19.7z"/>
<path d="M209.9 145.8h19.7M209.9 148.4h19.7M220 145.8v5.1M86.5 162.8h10.5M87 164.2v1.4M97.2 165.9h1.4M100 163.5v2.9M102.2 165.9h1.4M102.2 168.8h19.6M125.3 177.8h12.6M140.4 168.8h19.7M158.7 166.4h1.4"/>
<path d="M162.2 163.5v3.3M163.6 166.4h1.5M164.7 161.8v7.5M166.1 168.8h1.5"/>
</g>
<g fill="#000" stroke="#000" stroke-width=".2">
<path d="M29.2 15.6l.2 1.1h-.4zM31.3 13.8l1.1 .1-1.1 .2zM35 13.9l1.1-.1v.3zM29 27.6h.4l-.2 1.1zM220.6 35.3l1.5 .2-1.5 .2zM230.6 35.5l1.4-.2v.4zM91.4 46.9l1.4 .3-1.4 .2zM98.3 47.2l1.4-.3v.5zM159 46.9l1.4 .3-1.4 .2zM168.1 47.2l1.4-.3v.5zM244.2 58.6h.4l-.2 1.4zM244.4 50.7l.2 1.4h-.4z"/>
<path d="M244.2 48.6h.4l-.2 1.4zM260 50l.2 1.4h-.4zM163 74.4l1.2-.8 .2 .4zM172.9 63.1l1-1 .3 .4zM244.4 62.6l.2 1.4h-.4zM250.1 62.6l.3 1.4h-.5zM162.4 83.6l1.2-.2v.4zM167 83.4l1.2 .2-1.2 .2zM168.2 83.6l.8-.1v.2zM171.9 95.3h.3l-.2 .8zM175.3 83.5l.8 .1-.8 .1zM175.6 90.5l.4 .2-.8 1.2z"/>
<path d="M177.1 83.6l.8-.1v.2zM186.7 92.8l.2 1.2h-.4zM172 99.3l.2 .8h-.3zM151.8 123.1l1.2 .8-.3 .3zM186.5 122h.4l-.2 1.2zM228.6 123.1l1.2 .8-.3 .3zM249.9 121.8h.5l-.3 1.4zM259.8 121.8h.4l-.2 1.4zM86.8 157.5h.4l-.2 1.4zM87 162.8l.2 1.4h-.4zM98.6 165.7l1.4 .2-1.4 .2zM100.7 165.9l1.5-.2v.4z"/>
<path d="M100.7 168.8l1.5-.2v.5zM160.1 166.1l1.4 .3-1.4 .2zM160.1 168.6l1.4 .2-1.4 .3zM162.2 166.4l1.4-.3v.5zM164.7 168.8l1.4-.2v.5z"/>
</g>
<!-- layer: SECTION CUTS -->
<g fill="none" stroke="#000" stroke-width=".25">
<path d="M129.8 54.4v1.6M129.8 57.6v7.9M138.4 47.6h-8.6v5.2M129.8 67.1v1.6M129.8 70.3v7.9M129.8 79.8v1.6M129.8 83v7.9M129.8 92.5v1.6M129.8 95.7v7.9M100.8 106.5h-10v8.6M102.4 106.5h1.5M105.5 106.5h8"/>
<path d="M115.1 106.5h1.5M118.2 106.5h8M127.8 106.5h1.5M129.8 105.2v1.6M129.8 108.4v7.9M129.8 117.9v1.6M130.9 106.5h8M140.5 106.5h1.5M143.6 106.5h8M153.2 106.5h1.5M156.3 106.5h10v8.6M129.8 121.1v5.1h8.6"/>
</g>
<path d="M138.4 47.2l2.7 .4-2.7 .5zM90.4 115.1h.9l-.5 2.7zM165.8 115.1h1l-.5 2.7zM138.4 125.8l2.7 .4-2.7 .5z" fill="#000" stroke="#000" stroke-width=".2"/>
<!-- layer: ANNOTATIONS -->
<path d="M34.4 16h.1M29.2 28.7h.1M29.2 27.5h.1" fill="none" stroke="#000" stroke-width=".2"/>
<!-- layer: DETAILS -->
<path d="M32.4 16.1a.96 .96 0 0 0 .7 1.3l1.6 .3M32.4 16.1l.5-1.1a.91 .91 0 0 1 1.5-.3 .91 .91 0 0 1-.2 1.4M34.7 17.7l.3 .4v11.7M33.8 28.7l-.3-.4a.55 .55 0 0 0-.6 .6l-.1 .6 .3 .4 1.6 .1M35 29.8l-.3 .2" fill="none" stroke="#000" stroke-width=".25"/>
<!-- layer: TITLE BLOCK -->
<g fill="none" stroke="#000" stroke-width=".25">
<path d="M3.2 3.3h272.6v209.4h-272.6zM60.3 3.3v71.9h-57.1M235 8.2h36v10.4h-36zM235 15.1h36M244.5 11.7h26.5M244.5 8.2v10.4M22.8 38.4h17.8M3.2 50.4h57.1M3.2 54.6h57.1M3.2 46.3h57.1M3.2 58.7h57.1M3.2 42.4h57.1"/>
<path d="M28.4 46.3v28.9M29.5 55.5h2.4v2.4h-2.4zM41.7 55.5h2.4v2.4h-2.4zM29.5 60.3h2.3v2.3h-2.3zM29.5 64.2h2.3v2.3h-2.3zM29.5 68h2.3v2.4h-2.3zM29.5 71.9h2.3v2.4h-2.3zM3.2 196.3h167.8M3.2 192.1h167.8v20.6M29.6 192.1v20.6M71.1 192.1v20.6M90.3 192.1v20.6"/>
<path d="M3.2 208.6h67.9M3.2 204.4h67.9M3.2 200.4h67.9M209.6 207h43.2M230.9 201.3v11.4M252.8 201.3v11.4M275.8 201.3h-66.2v11.4"/>
</g>
<!-- layer: 0 -->
<path d="M257.8 11.7v6.9" fill="none" stroke="#000" stroke-width=".25"/>
<text font-size="7.2" x="227.2" y="195.5">RAPIDSLAT</text>
<g font-size="2.4">
<text x="245.7" y="11.1">STANDARD MAX. VALUES</text>
<text x="236.6" y="12.7">MODEL</text>
<text x="238.1" y="17.8">621</text>
<text x="248.1" y="14.4">WIDTH</text>
<text x="250.5" y="17.8">30'</text>
<text x="260.7" y="14.4">HEIGHT</text>
<text x="263.8" y="17.8">20'</text>
<text x="22.8" y="37.9">F-265 SLAT DETAIL</text>
<text x="26.1" y="45">OPTIONS</text>
<text x="7.6" y="49.3">OPENING WIDTH</text>
<text x="7.6" y="53.4">OPENING HEIGHT</text>
<text x="7.5" y="57.6">GUIDE OPTIONS</text>
<text x="32.9" y="57.6">E GUIDE</text>
<text x="45.2" y="57.6">Z GUIDE</text>
<text x="7.5" y="61.9">HOOD OPTIONS</text>
<text x="32.8" y="62.3">INTERIOR OCTOGON</text>
<text x="32.7" y="66.2">INTERIOR ROUND</text>
<text x="32.7" y="70.1">INTERIOR SQUARE</text>
<text x="32.7" y="74">EXTERIOR SLOPED</text>
<text x="8.4" y="195.2">COMPONENT</text>
<text x="42.9" y="195.1">MATERIAL</text>
<text x="73.7" y="195">OPERATION</text>
<text x="91.7" y="195.2">NOTES:</text>
<text x="11.4" y="203.2">CURTAIN</text>
<text x="13" y="199.2">HOOD</text>
<text x="31" y="199.1">24 GA. GALVANIZED STEEL, STD BLACK</text>
<text x="45.2" y="203.3">ALUMINUM</text>
<text x="72.6" y="201.7">MOTOR RH 230V</text>
<text x="91.8" y="199.1">1. WINDLOAD 20 P.S.F</text>
<text x="210.4" y="203.6">DWG. NO.</text>
<text x="214.9" y="199.8">621 ADVANCED ROLLING STEEL STORMTITE™ SERVICE DOOR</text>
<text x="231.4" y="203.4">DATE:</text>
<text x="12.2" y="207.3">GUIDES</text>
<text x="43.3" y="207.2">STEEL ANGLES</text>
<text x="71.6" y="207.3">(208-245 V RANGE)</text>
<text x="71.8" y="204.5">1-PHASE 60HZ VIA</text>
<text x="210.3" y="209.1">SHEET</text>
<text x="231.6" y="209">BY:</text>
<text x="9.8" y="211.5">BOTTOM BAR</text>
<text x="43.1" y="211.6">STEEL ANGLES</text>
</g>
<text font-size="2.2" x="260.1" y="192.7">®</text>
<g font-size="2.1">
<text x="25.2" y="14.7">5/8&quot;</text>
<text x="26.4" y="22.5">2 5/8&quot;</text>
</g>
<g font-size="2">
<text x="234.6" y="36.2">PROJECTION</text>
<text x="93.5" y="47.9">1'-0&quot;</text>
<text x="162.2" y="47.9">1'-6&quot;</text>
<text x="247" y="47.9">1 1/2&quot;</text>
<text x="142" y="48.4">B</text>
<text x="181.1" y="60.4">JUNCTION BOX</text>
<text x="177.2" y="69.8">HAND CHAIN</text>
<text x="239.9" y="66.1">6&quot;</text>
<text x="170.2" y="77.5">2'-0&quot;</text>
<text x="170.1" y="79.9">(REF)</text>
<text x="170" y="84.3">1'-4&quot;</text>
<text x="181.1" y="88.8">CONTROLLER (14&quot; X 16&quot;)</text>
<text x="181.1" y="86.4">THREE PHASE</text>
<text x="256.2" y="88.5">HEIGHT</text>
<text x="256.8" y="86.1">TOTAL</text>
<text x="245.6" y="92.4">OPENING</text>
<text x="246.3" y="94.8">HEIGHT</text>
<text x="167.1" y="102.8">6&quot; CLEARANCE</text>
<text x="171.1" y="105.2">REQUIRED</text>
<text x="184.8" y="107.3">5'-0&quot;</text>
<text x="183.8" y="109.7">(REF.)</text>
<text x="90.3" y="120.4">A</text>
<text x="165.8" y="120.4">A</text>
<text x="142" y="127">B</text>
<text x="160.4" y="129.1">WIRELESS MONITORED SAFETY EDGE</text>
<text x="161" y="131.5">(ALSO SERVES AS WEATHERSTRIPPING)</text>
<text x="237.1" y="129.3">FINISHED FLOOR</text>
<text x="126.2" y="139.2">ELEVATION</text>
<text x="213.4" y="139">SECTION B-B</text>
<text x="212.8" y="147.8">MIN.</text>
<text x="213.6" y="144.9">PROJECTION</text>
<text x="222.2" y="147.8">MAX.</text>
<text x="210.7" y="150.2">12&quot; X 14&quot;</text>
<text x="220.5" y="150.2">26&quot; X 28&quot;</text>
<text x="83.4" y="161.5">5 13/16&quot;</text>
<text x="104.7" y="166.6">1/2&quot;</text>
<text x="154" y="167">1/2&quot;</text>
<text x="123.1" y="169.5">OPENING WIDTH</text>
<text x="168.9" y="169.5">4 1/2&quot;</text>
<text x="125.3" y="177.4">SECTION A-A</text>
</g>
</svg>
